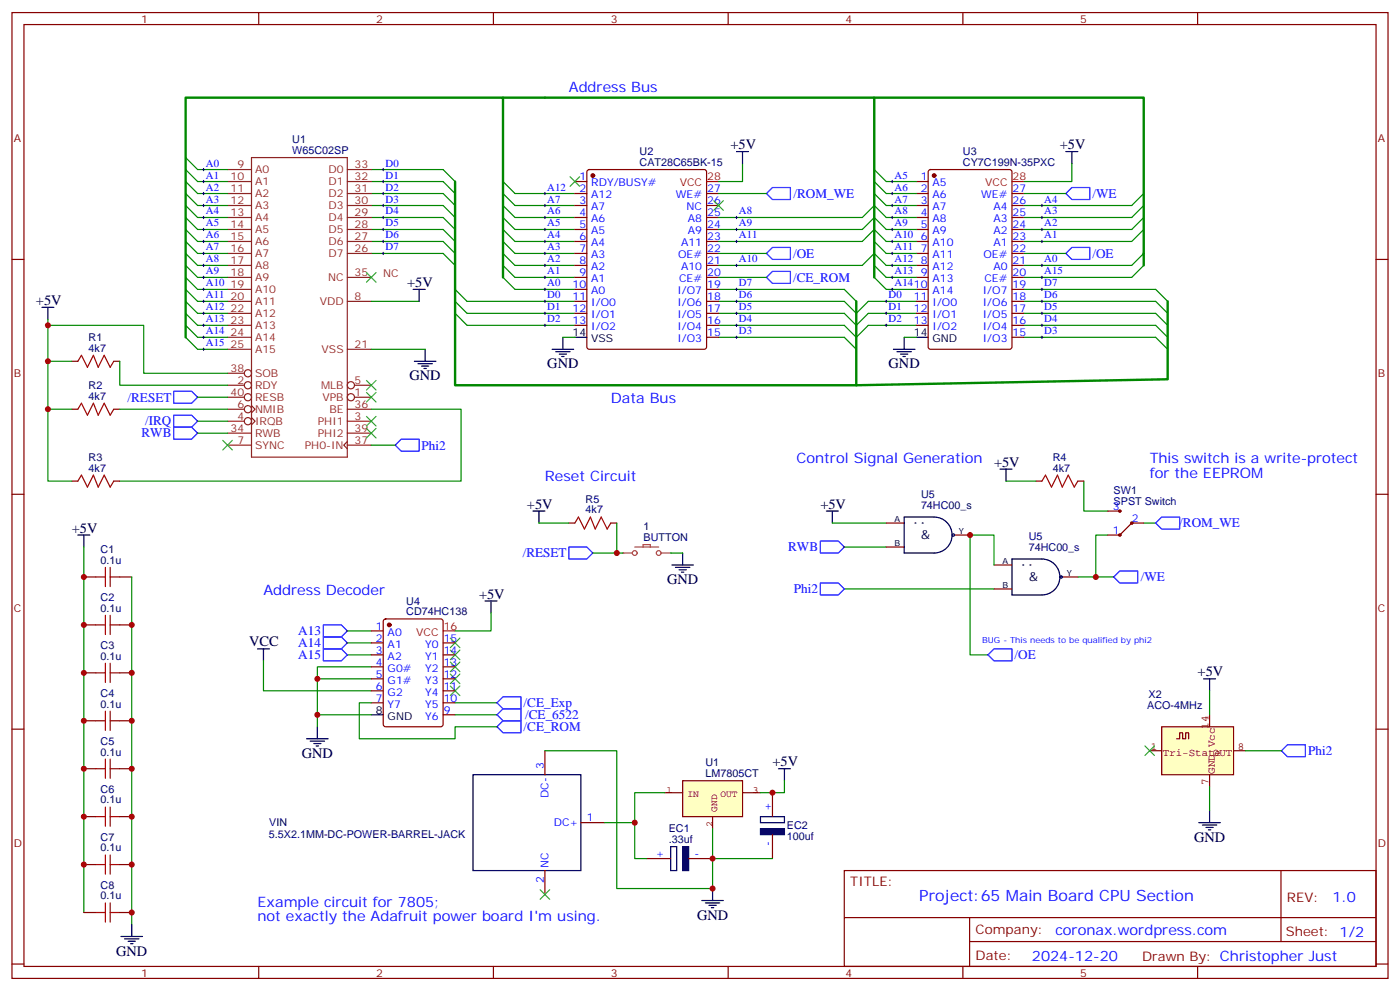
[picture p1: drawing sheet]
<svg xmlns="http://www.w3.org/2000/svg" width="412mm" height="292mm" viewBox="0 0 412 292" stroke-linecap="round" stroke-linejoin="round" font-family="sans-serif">
<g fill="none" stroke="#870000" stroke-width=".35">
<path d="M3.5 3.7h405.4v284.3h-405.4zM7.1 7.2h398.2v277.3h-398.2zM76.2 3.7v3.5M145.3 3.7v3.5M214.5 3.7v3.5M283.6 3.7v3.5M352.8 3.7v3.5M169.3 57h3.6M169.3 53.4h3.6M173.1 50.1l.5-.2h33.8l.7 .4v51.8l-.4 .7h-34.1l-.7-.4v-51.8zM208.1 57h3.6M269.9 57h3.5"/>
<path d="M269.9 53.4h3.5M273.6 50.1l.5-.2h23.3l.6 .4 .1 51.8-.5 .7h-23.5l-.6-.4-.1-51.8zM298.1 57h3.5M3.5 76.4h3.6M169.3 60.5h3.6M169.3 64h3.6M169.3 67.6h3.6M169.3 71.1h3.6M169.3 74.6h3.6M169.3 78.1h3.6M208.1 60.5h3.6M208.1 64h3.6"/>
<path d="M208.1 67.6h3.6M208.1 71.1h3.6M208.1 74.6h3.6M208.1 78.1h3.6M269.9 60.5h3.5M269.9 64h3.5M269.9 67.6h3.5M269.9 71.1h3.5M269.9 74.6h3.5M269.9 78.1h3.5M298.1 60.5h3.5M298.1 64h3.5"/>
<path d="M298.1 67.6h3.5M298.1 71.1h3.5M298.1 74.6h3.5M298.1 78.1h3.5M405.3 76.4h3.6M169.3 81.7h3.6M169.3 85.2h3.6M169.3 88.7h3.6M169.3 92.3h3.6M169.3 95.8h3.6M208.1 81.7h3.6M208.1 85.2h3.6"/>
<path d="M208.1 88.7h3.6M208.1 92.3h3.6M208.1 95.8h3.6M208.1 99.3h3.6M269.9 81.7h3.5M269.9 85.2h3.5M269.9 88.7h3.5M269.9 92.3h3.5M269.9 95.8h3.5M298.1 81.7h3.5M298.1 85.2h3.5M298.1 88.7h3.5"/>
<path d="M298.1 92.3h3.5M298.1 95.8h3.5M298.1 99.3h3.5M21.2 106.4h1.7M33.5 106.4h1.8M21.2 120.5h1.7M33.5 120.5h1.8M3.5 145.5h3.6M21.2 141.6h1.7M33.5 141.6h1.8M261.1 154h5.2M281.2 157.5h4.6"/>
<path d="M305.2 141.6h1.7M317.5 141.6h1.8M326.3 150.5h3.5M336.9 154h-3.5l-3.6 3.5h-3.5M405.3 145.5h3.6M24.7 169.9h3.5M35.3 169.9h3.5M261.1 161h5.2M292.8 166.3h5.3M292.8 173.4h5.3M312.9 169.9h4.6M24.7 184h3.5"/>
<path d="M24.7 198.1h3.5M35.3 184h3.5M35.3 198.1h3.5M3.5 214.7h3.6M24.7 212.2h3.5M35.3 212.2h3.5M405.3 214.7h3.6M24.7 226.3h3.5M35.3 226.3h3.5M248.7 256.3h156.6v28.2h-156.6zM377.3 256.3v20.9M248.7 270.1h156.5"/>
<path d="M285.6 277.2h119.6M285.6 270.1v14.2M3.5 283.8h3.6M76.2 284.5v3.5M145.3 284.5v3.5M214.5 284.5v3.5M283.6 284.5v3.5M352.8 284.5v3.5M405.3 283.8h3.6"/>
</g>
<g fill="none" stroke="#008700" stroke-width=".35">
<path d="M54.7 57l3.5 3.5h8.8M54.7 53.4l3.5 3.6h8.8M54.7 49.9l3.5 3.5h8.8M54.7 46.4l3.5 3.5h8.8M109.4 57h21.1l3.6 3.5M109.4 53.4h21.1l3.6 3.6M109.4 49.9h21.1l3.6 3.5M148.2 57l3.5 3.5h17.6M148.2 53.4l3.5 3.6h17.6M211.7 57h14.1M218.7 48.2v5.2h-7M257.5 57l3.6 3.5h8.8"/>
<path d="M257.5 53.4l3.6 3.6h8.8M257.5 49.9l3.6 3.5h8.8M301.6 57h12.4M315.7 48.2v5.2h-14.1M336.9 57l-3.5 3.5h-31.8M54.7 71.1l3.5 3.5h8.8M54.7 67.6l3.5 3.5h8.8M54.7 64l3.5 3.6h8.8M54.7 60.5l3.5 3.5h8.8M54.7 74.6l3.5 3.5h8.8M54.7 78.1l3.5 3.6h8.8M109.4 74.6h21.1l3.6 3.5"/>
<path d="M109.4 71.1h21.1l3.6 3.5M109.4 67.6h21.1l3.6 3.5M109.4 64h21.1l3.6 3.6M109.4 60.5h21.1l3.6 3.5M148.2 71.1l3.5 3.5h17.6M148.2 67.6l3.5 3.5h17.6M148.2 64l3.5 3.6h17.6M148.2 60.5l3.5 3.5h17.6M148.2 74.6l3.5 3.5h17.6M148.2 78.1l3.5 3.6h17.6M211.7 74.6h14.1M211.7 71.1h42.3l3.5-3.5 3.6 3.5h8.8"/>
<path d="M211.7 67.6h42.3l3.5-3.6 3.6 3.6h8.8M211.7 64h42.3l3.5-3.5 3.6 3.5h8.8M211.7 78.1h42.3l3.5-3.5 3.6 3.5h8.8M257.5 71.1l3.6 3.5h8.8M257.5 78.1l3.6 3.6h8.8M301.6 74.6h12.4M336.9 67.6l-3.5 3.5h-31.8M336.9 64l-3.5 3.6h-31.8M336.9 60.5l-3.5 3.5h-31.8M336.9 74.6l-3.5 3.5h-31.8M336.9 78.1l-3.5 3.6h-31.8M14.1 94v1.8h28.2v14.1h24.7"/>
<path d="M14.1 95.8v10.6h7.1M54.7 92.3l3.5 3.5h8.8M54.7 88.7l3.5 3.6h8.8M54.7 85.2l3.5 3.5h8.8M54.7 81.7l3.5 3.5h8.8M54.7 95.8l3.5 3.5h8.8M54.7 99.3l3.5 3.5h8.8M109.4 88.7h14.1M134.1 92.3l3.5 3.5h31.7M134.1 88.7l3.5 3.6h31.7M134.1 85.2l3.5 3.5h31.7M148.2 81.7l3.5 3.5h17.6"/>
<path d="M165.8 99.3h3.5M211.7 95.8h37l3.5 3.5 3.6-3.5h14.1M211.7 92.3h37l3.5 3.5 3.6-3.5h14.1M211.7 88.7h37l3.5 3.6 3.6-3.6h14.1M211.7 81.7h14.1M211.7 85.2h37l3.5 3.5M211.7 99.3h37l3.5 3.5M257.5 81.7l3.6 3.5h8.8M266.3 99.3h3.6M301.6 95.8h38.8l3.6 3.5M301.6 92.3h38.8l3.6 3.5M301.6 88.7h38.8l3.6 3.6"/>
<path d="M301.6 85.2h38.8l3.6 3.5M301.6 99.3h38.8l3.6 3.5M14.1 106.4v35.2h7.1M35.3 106.4v7h31.7M58.2 116.9h8.8M109.4 102.8h15.8M14.1 120.5h7.1M35.3 120.5h31.7M58.2 127.5h8.8M58.2 124h8.8M109.4 120.5h26.4v21.1h-100.5M109.4 131.1h7"/>
<path d="M296.3 141.6h8.9M319.3 141.6v8.9h7M326.3 157.5h-3.5v12.4M336.9 154h3.5M24.7 161v107.6M38.8 169.9v102.3M248.7 173.4h44.1M292.8 166.3v-8.8h-7v35.3h5.2M317.5 169.9h10.6M77.6 194.6v8.8h31.8M93.5 199.8v14.2M102.3 192.8h7.1"/>
<path d="M102.3 185.7h7.1M102.3 189.3h7.1M109.4 196.3h-15.9v3.5h15.9M134.1 210.4h12.3M134.1 206.9h12.3"/>
</g>
<path d="M208.1 53.4h3.6M298.1 53.4h3.5" fill="none" stroke="#f00" stroke-width=".35"/>
<g fill="none" stroke="#000" stroke-width=".35">
<path d="M12.3 90.5h3.6M14.1 90.5v3.5M165.8 99.3v3.5M169.3 99.3h3.6M266.3 99.3v3.5M269.9 99.3h3.5M122.1 106.4h6.3M123.1 107.1h4.3M124.2 107.8h2.1M124.9 108.5h.7M125.2 102.8v3.6M162.6 102.8h6.4"/>
<path d="M163.7 103.5h4.2M164.7 104.2h2.2M165.5 105h.7M263.2 102.8h6.3M264.2 103.5h4.3M265.3 104.2h2.1M266 105h.7M294.6 138.1h3.5M296.3 138.1v3.5M22.9 157.5h3.6M24.7 157.5v3.5M243.4 150.5h3.5"/>
<path d="M245.2 150.5v3.5M266.3 152.2h8.9a5.3 5.3 0 0 1 5.3 5.3 5.3 5.3 0 0 1-5.3 5.3h-8.9zM298.1 164.6h8.8a5.3 5.3 0 0 1 5.3 5.3 5.3 5.3 0 0 1-5.3 5.3h-8.8zM75.8 191h3.6M77.6 191v3.6M90.3 217.5h6.4M91.4 218.2h4.2M92.4 218.9h2.1M93.1 219.6h.7M93.5 214v3.5"/>
<circle cx="280.8" cy="157.5" r=".35"/>
<circle cx="312.6" cy="169.9" r=".35"/>
</g>
<g fill="#870000" stroke="#870000" stroke-width=".35">
<circle cx="275.2" cy="51.7" r=".53"/>
<circle cx="174.6" cy="51.7" r=".53"/>
</g>
<g fill="none" stroke="#8c2424" stroke-width=".35">
<path d="M67 49.9h7.1M67 53.4h7.1M67 57h7.1M74.1 46.4h28.2v88.2h-28.2zM102.3 49.9h7.1M102.3 53.4h7.1M102.3 57h7.1M67 60.5h7.1M67 64h7.1M67 67.6h7.1M67 71.1h7.1M67 74.6h7.1"/>
<path d="M67 78.1h7.1M102.3 60.5h7.1M102.3 64h7.1M102.3 67.6h7.1M102.3 71.1h7.1M102.3 74.6h7.1M67 81.7h7.1M67 85.2h7.1M67 88.7h7.1M67 92.3h7.1M67 95.8h7.1M67 99.3h7.1"/>
<path d="M102.3 81.7h7.1M102.3 88.7h7.1M67 102.8h7.1M67 113.4h5M67 109.9h5M67 116.9h5M74.1 119.4l1 1.1-1 1M102.3 102.8h7.1M104.4 113.4h5M104.4 116.9h5M67 120.5h5M67 124h5"/>
<path d="M67 131.1h7.1M67 127.5h7.1M74.1 122.9l1 1.1-1 1.1M102.3 130l-1.1 1.1 1.1 1M102.3 120.5h7.1M102.3 124h7.1M102.3 131.1h7.1M102.3 127.5h7.1"/>
<circle cx="73" cy="116.9" r="1.06"/>
<circle cx="73" cy="113.4" r="1.06"/>
<circle cx="73" cy="109.9" r="1.06"/>
<circle cx="103.4" cy="113.4" r="1.06"/>
<circle cx="103.4" cy="116.9" r="1.06"/>
<circle cx="73" cy="120.5" r="1.06"/>
<circle cx="73" cy="124" r="1.06"/>
</g>
<g fill="none" stroke="#a10000" stroke-width=".35">
<path d="M22.9 106.4l1.1-1.8 1.8 3.5 1.7-3.5 1.4 3.5 1.8-3.5 1.8 3.5 1-1.7M22.9 120.5l1.1-1.8 1.8 3.5 1.7-3.5 1.4 3.5 1.8-3.5 1.8 3.5 1-1.7M22.9 141.6l1.1-1.7 1.8 3.5 1.7-3.5 1.4 3.5 1.8-3.5 1.8 3.5 1-1.8M306.9 141.6l1.1-1.7 1.7 3.5 1.8-3.5 1.4 3.5 1.8-3.5 1.7 3.5 1.1-1.8M28.2 169.9h2.8M31 167v5.7M32.5 167v5.7M32.5 169.9h2.8M28.2 184h2.8M28.2 198.1h2.8M31 181.2v5.6M31 195.3v5.6"/>
<path d="M32.5 184h2.8M32.5 181.2v5.6M32.5 195.3v5.6M32.5 198.1h2.8M28.2 212.2h2.8M31 209.4v5.6M32.5 209.4v5.6M32.5 212.2h2.8M28.2 226.3h2.8M31 223.5v5.6M32.5 223.5v5.6M32.5 226.3h2.8"/>
</g>
<path d="M148.2 28.8h109.3v52.9M257.5 28.8h79.4v49.3M134.1 53.4v60h118.1v-24.7M148.2 81.7v-52.9h-93.5v70.5M344 88.7v23l-91.8 1.7" fill="none" stroke="#008700" stroke-width=".71"/>
<g fill="none" stroke="#3c3" stroke-width=".35">
<path d="M167.9 52l2.8 2.9M170.7 52l-2.8 2.9M210.3 59.1l2.8 2.8M213.1 59.1l-2.8 2.8M107.9 80.3l2.9 2.8M110.8 80.3l-2.9 2.8M107.9 112l2.9 2.8M107.9 115.5l2.9 2.9M110.8 112l-2.9 2.8M110.8 115.5l-2.9 2.9M65.6 129.6l2.8 2.9M68.4 129.6l-2.8 2.9"/>
<path d="M107.9 126.1l2.9 2.8M107.9 122.6l2.9 2.8M110.8 126.1l-2.9 2.8M110.8 122.6l-2.9 2.8M132.6 187.9l2.9 2.8M132.6 191.4l2.9 2.8M132.6 194.9l2.9 2.8M132.6 198.4l2.9 2.9M135.5 187.9l-2.9 2.8M135.5 191.4l-2.9 2.8M135.5 194.9l-2.9 2.8M135.5 198.4l-2.9 2.9"/>
<path d="M132.6 202l2.9 2.8M135.5 202l-2.9 2.8"/>
</g>
<g fill="none" stroke="#00f" stroke-width=".35">
<path d="M225.8 57l1.7-1.8h5.3v3.5h-5.3zM314 57l1.7-1.8h5.3v3.5h-5.3zM225.8 74.6l1.7-1.8h5.3v3.6h-5.3zM314 74.6l1.7-1.8h5.3v3.6h-5.3zM225.8 81.7l1.7-1.8h5.3v3.5h-5.3zM51.2 115.2h5.2l1.8 1.7-1.8 1.8h-5.2zM51.2 125.8h5.2l1.8 1.7-1.8 1.8h-5.2zM51.2 122.2h5.2l1.8 1.8-1.8 1.8h-5.2zM116.4 131.1l1.8-1.8h5.3v3.5h-5.3zM241.7 159.3h5.2l1.8 1.7-1.8 1.8h-5.2zM340.4 154l1.8-1.8h5.3v3.6h-5.3zM241.7 171.6h5.2l1.8 1.8-1.8 1.8h-5.2z"/>
<path d="M329.8 168.1h5.3v3.5h-5.3l-1.7-1.7zM95.2 191h5.3l1.8 1.8-1.8 1.8h-5.3zM95.2 184h5.3l1.8 1.7-1.8 1.8h-5.3zM95.2 187.5h5.3l1.8 1.8-1.8 1.7h-5.3zM291 192.8l1.8-1.8h5.3v3.6h-5.3zM146.4 210.4l1.8-1.7h5.3v3.5h-5.3zM146.4 214l1.8-1.8h5.3v3.5h-5.3zM146.4 206.9l1.8-1.8h5.3v3.6h-5.3z"/>
</g>
<g fill="none" stroke="#000" stroke-width=".29">
<path d="M59.6 53.4h.7M59.6 57h.7M59.6 49.9h.7M60 49.6v.7M60 53.1v.7M60 56.6v.7M112.5 53.4h.7M112.5 57h.7M112.5 49.9h.7M112.9 49.6v.7M112.9 53.1v.7M112.9 56.6v.7"/>
<path d="M160.2 57h.7M160.5 56.6v.7M262.5 53.4h.7M262.5 57h.7M262.8 53.1v.7M262.8 56.6v.7M59.6 60.5h.7M59.6 64h.7M59.6 67.6h.7M59.6 71.1h.7M59.6 74.6h.7M59.6 78.1h.7"/>
<path d="M60 60.1v.8M60 63.7v.7M60 67.2v.7M60 70.7v.7M60 74.3v.7M60 77.8v.7M112.5 60.5h.7M112.5 64h.7M112.5 67.6h.7M112.5 71.1h.7M112.5 74.6h.7M112.9 60.1v.8"/>
<path d="M112.9 63.7v.7M112.9 67.2v.7M112.9 70.7v.7M112.9 74.3v.7M160.2 60.5h.7M160.2 64h.7M160.2 67.6h.7M160.2 71.1h.7M160.2 74.6h.7M160.2 78.1h.7M160.5 60.1v.8M160.5 63.7v.7"/>
<path d="M160.5 67.2v.7M160.5 70.7v.7M160.5 74.3v.7M160.5 77.8v.7M216.6 64h.7M216.6 67.6h.7M216.6 71.1h.7M216.6 78.1h.7M217 63.7v.7M217 67.2v.7M217 70.7v.7M217 77.8v.7"/>
<path d="M262.5 60.5h.7M262.5 64h.7M262.5 67.6h.7M262.5 71.1h.7M262.5 74.6h.7M262.5 78.1h.7M262.8 60.1v.8M262.8 63.7v.7M262.8 67.2v.7M262.8 70.7v.7M262.8 74.3v.7M262.8 77.8v.7"/>
<path d="M306.6 60.5h.7M306.6 64h.7M306.6 67.6h.7M306.6 71.1h.7M306.6 78.1h.7M306.9 60.1v.8M306.9 63.7v.7M306.9 67.2v.7M306.9 70.7v.7M306.9 77.8v.7M59.6 81.7h.7M59.6 85.2h.7"/>
<path d="M59.6 88.7h.7M59.6 92.3h.7M59.6 95.8h.7M59.6 99.3h.7M60 81.3v.7M60 84.8v.7M60 88.4v.7M60 91.9v.7M60 95.4v.7M60 99v.7M160.2 81.7h.7M160.2 85.2h.7"/>
<path d="M160.2 88.7h.7M160.2 92.3h.7M160.2 95.8h.7M160.5 81.3v.7M160.5 84.8v.7M160.5 88.4v.7M160.5 91.9v.7M160.5 95.4v.7M216.6 85.2h.7M216.6 88.7h.7M216.6 92.3h.7M216.6 95.8h.7"/>
<path d="M216.6 99.3h.7M217 84.8v.7M217 88.4v.7M217 91.9v.7M217 95.4v.7M217 99v.7M260.7 88.7h.7M260.7 92.3h.7M260.7 95.8h.7M261.1 88.4v.7M261.1 91.9v.7M261.1 95.4v.7"/>
<path d="M262.5 81.7h.7M262.5 85.2h.7M262.8 81.3v.7M262.8 84.8v.7M306.6 81.7h.7M306.6 85.2h.7M306.6 88.7h.7M306.6 92.3h.7M306.6 95.8h.7M306.6 99.3h.7M306.9 81.3v.7M306.9 84.8v.7"/>
<path d="M306.9 88.4v.7M306.9 91.9v.7M306.9 95.4v.7M306.9 99v.7M59.6 102.8h.7M60 102.5v.7"/>
</g>
<g fill="none" stroke="#870000" stroke-width=".71">
<circle cx="329.8" cy="157.5" r=".18"/>
<circle cx="329.8" cy="150.5" r=".18"/>
<circle cx="333.4" cy="154" r=".18"/>
</g>
<g fill="#000">
<circle cx="269.5" cy="154" r=".18"/>
<circle cx="271.6" cy="154" r=".18"/>
<circle cx="301.3" cy="166.3" r=".18"/>
<circle cx="303.4" cy="166.3" r=".18"/>
</g>
<g fill="none" stroke="#a64a4a" stroke-width=".35">
<path d="M183.4 162.8h2.9M187 161h7M189.4 161v-.7h2.2v.7M194.7 162.8h2.9"/>
<circle cx="187" cy="162.8" r=".71"/>
<circle cx="194" cy="162.8" r=".71"/>
</g>
<g fill="#a64a4a">
<circle cx="197.6" cy="162.8" r=".18"/>
<circle cx="183.4" cy="162.8" r=".18"/>
</g>
<path d="M167.6 161h5.3l1.7 1.8-1.7 1.8h-5.3z" fill="none" stroke="#00f" stroke-width=".35"/>
<path d="M169.3 154l1.1-1.8 1.8 3.6 1.7-3.6 1.4 3.6 1.8-3.6 1.8 3.6 1-1.8" fill="none" stroke="#a10000" stroke-width=".35"/>
<path d="M167.6 154h1.7M179.9 154h1.8" fill="none" stroke="#870000" stroke-width=".35"/>
<path d="M158.7 154h8.9M181.7 154v8.8M174.6 162.8h8.8M197.6 162.8h3.5" fill="none" stroke="#008700" stroke-width=".35"/>
<path d="M157 150.5h3.5M158.7 150.5v3.5M197.9 166.3h6.4M199 167h4.2M200 167.7h2.1M200.7 168.5h.7M201.1 162.8v3.5" fill="none" stroke="#000" stroke-width=".35"/>
<path d="M342.2 214h21.2v14.1h-21.2z" fill="#ffffc2" stroke="#850000" stroke-width=".35"/>
<path d="M346.6 217.5h.9v-1.8h.9v1.8h.8v-1.8h.9v1.8M356.3 210.4v3.6M338.7 221h3.5M356.3 228.1v3.5M363.4 221h3.5" fill="none" stroke="#850000" stroke-width=".35"/>
<path d="M377.5 221l1.7-1.7h5.3v3.5h-5.3z" fill="none" stroke="#00f" stroke-width=".35"/>
<path d="M354.5 199.8h3.6M356.3 199.8v3.6M356.3 238.7v3.5M353.1 242.2h6.4M354.2 242.9h4.2M355.2 243.6h2.2M356 244.3h.7" fill="none" stroke="#000" stroke-width=".35"/>
<path d="M356.3 203.4v7M356.3 231.6v7.1M366.9 221h10.6" fill="none" stroke="#008700" stroke-width=".35"/>
<path d="M337.3 219.6l2.8 2.8M340.1 219.6l-2.8 2.8" fill="none" stroke="#3c3" stroke-width=".35"/>
<path d="M201.1 229.8h17.6v10.6h-17.6z" fill="#ffffc2" stroke="#850000" stroke-width=".35"/>
<path d="M195.8 233.4h5.3M218.7 233.4h5.3M209.9 240.4v3.5" fill="none" stroke="#850000" stroke-width=".35"/>
<g fill="none" stroke="#000" stroke-width=".35">
<path d="M217 44.6h3.5M218.7 44.6v3.6M314 44.6h3.5M315.7 44.6v3.6M121.7 85.2h3.5M123.5 85.2v3.5M142.9 176.9h3.5M144.6 176.9v3.5M109.4 210.4h3.5M139.3 228.1h31.8v28.2h-31.8zM229.3 226.3h3.5M231.1 226.3v3.5"/>
<path d="M197.6 249.2h1.7v7.1h-1.7zM224 240.4h7.1v1.8h-7.1zM35.6 275.7h6.4M36.7 276.4h4.2M37.7 277.1h2.2M38.5 277.8h.7M38.8 272.2v3.5M206.7 265.1h6.4M207.8 265.8h4.2M208.8 266.5h2.2M209.5 267.2h.8M209.9 261.6v3.5"/>
</g>
<path d="M245.2 154h15.9M248.7 161h12.4M144.6 180.4v5.3h-10.5M93.5 210.4h15.9M109.4 206.9h-3.6v10.6h28.3v-3.5h12.3M160.5 221h21.2v40.6h28.2v-8.8M195.8 233.4h-8.8v8.8h-8.8M231.1 229.8v3.6h-7.1M187 242.2v10.6h3.5M209.9 243.9v8.9M209.9 252.8h17.6" fill="none" stroke="#008700" stroke-width=".35"/>
<g fill="none" stroke="#870000" stroke-width=".35">
<path d="M109.4 185.7h3.5M109.4 189.3h3.5M109.4 192.8h3.5M109.4 196.3h3.5M109.4 199.8h3.5M113.1 182.4l.5-.2h16.2l.7 .4v30.7l-.4 .6-16.5 .1-.7-.5v-30.6zM130.5 189.3h3.6M130.5 192.8h3.6M130.5 196.3h3.6M130.5 199.8h3.6M109.4 203.4h3.5M109.4 206.9h3.5"/>
<path d="M130.5 203.4h3.6M130.5 206.9h3.6M130.5 210.4h3.6M160.5 221v7.1M227.5 233.4v7M24.7 240.4h3.5M24.7 254.5h3.5M35.3 240.4h3.5M35.3 254.5h3.5M160.5 256.3v7M171.1 242.2h7.1M190.5 252.8h7.1"/>
<path d="M202.8 252.8h7.1M227.5 245.7v7.1M24.7 268.6h3.5M35.3 268.6h3.5"/>
</g>
<path d="M159.1 261.9l2.8 2.9M161.9 261.9l-2.8 2.9" fill="none" stroke="#3c3" stroke-width=".35"/>
<path d="M201.1 249.2h1.7v7.1h-1.7zM224 243.9h7.1v1.8h-7.1z" fill="#000" stroke="#000" stroke-width=".35"/>
<path d="M31 237.6v5.6M32.5 237.6v5.6M28.2 240.4h2.8M28.2 254.5h2.8M31 251.7v5.7M32.5 240.4h2.8M32.5 251.7v5.7M32.5 254.5h2.8M28.2 268.6h2.8M31 265.8v5.7M32.5 265.8v5.7M32.5 268.6h2.8" fill="none" stroke="#a10000" stroke-width=".35"/>
<circle cx="114.7" cy="184" r=".53" fill="#870000" stroke="#870000" stroke-width=".35"/>
<path d="M130.5 185.7h3.6" fill="none" stroke="#f00" stroke-width=".35"/>
<g fill="#c00">
<circle cx="93.5" cy="199.8" r=".88"/>
<circle cx="14.1" cy="95.8" r=".88"/>
<circle cx="14.1" cy="106.4" r=".88"/>
<circle cx="14.1" cy="120.5" r=".88"/>
<circle cx="24.7" cy="169.9" r=".88"/>
<circle cx="24.7" cy="184" r=".88"/>
<circle cx="24.7" cy="198.1" r=".88"/>
<circle cx="24.7" cy="212.2" r=".88"/>
<circle cx="38.8" cy="226.3" r=".88"/>
<circle cx="38.8" cy="212.2" r=".88"/>
<circle cx="38.8" cy="198.1" r=".88"/>
<circle cx="38.8" cy="184" r=".88"/>
<circle cx="322.8" cy="169.9" r=".88"/>
<circle cx="181.7" cy="162.8" r=".88"/>
<circle cx="187" cy="242.2" r=".88"/>
<circle cx="209.9" cy="252.8" r=".88"/>
<circle cx="209.9" cy="261.6" r=".88"/>
<circle cx="227.5" cy="233.4" r=".88"/>
<circle cx="24.7" cy="226.3" r=".88"/>
<circle cx="24.7" cy="240.4" r=".88"/>
<circle cx="24.7" cy="254.5" r=".88"/>
<circle cx="38.8" cy="240.4" r=".88"/>
<circle cx="38.8" cy="254.5" r=".88"/>
<circle cx="38.8" cy="268.6" r=".88"/>
<circle cx="285.8" cy="157.5" r=".88"/>
<circle cx="93.5" cy="210.4" r=".88"/>
</g>
<text font-size="4.6" fill="#00f" x="270.8" y="265.3">Project:65 Main Board CPU Section</text>
<g font-size="4.2" fill="#00f">
<text x="167.6" y="27">Address Bus</text>
<text x="179.9" y="118.7">Data Bus</text>
<text x="234.6" y="136.3">Control Signal Generation</text>
<text x="338.7" y="136.3">This switch is a write-protect</text>
<text x="160.5" y="141.6">Reset Circuit</text>
<text x="338.7" y="140.6">for the EEPROM</text>
<text x="77.6" y="175.2">Address Decoder</text>
<text x="75.8" y="266.9">Example circuit for 7805;</text>
<text x="392.5" y="265.6">1.0</text>
<text x="75.8" y="271.1">not exactly the Adafruit power board I'm using.</text>
<text x="310.9" y="275.1">coronax.wordpress.com</text>
<text x="304" y="282.9">2024-12-20</text>
</g>
<g font-size="4.2">
<text x="215.2" y="43.9">+5V</text>
<text x="312.2" y="43.9">+5V</text>
<text x="10.6" y="89.8">+5V</text>
<text x="119.9" y="84.5">+5V</text>
<text x="120.6" y="112">GND</text>
<text x="161.2" y="108.5">GND</text>
<text x="261.8" y="108.5">GND</text>
<text x="292.8" y="137.4">+5V</text>
<text x="155.2" y="149.8">+5V</text>
<text x="241.7" y="149.8">+5V</text>
<text x="21.2" y="156.8">+5V</text>
<text x="196.5" y="172">GND</text>
<text x="141.1" y="176.2">+5V</text>
<text x="73.4" y="190.3">VCC</text>
<text x="352.8" y="199.1">+5V</text>
<text x="88.9" y="223.1">GND</text>
<text x="227.5" y="225.6">+5V</text>
<text x="351.7" y="247.8">GND</text>
<text x="205.3" y="270.8">GND</text>
<text x="34.2" y="281.3">GND</text>
</g>
<g font-size="3.9" fill="#00f">
<text x="233.7" y="58.3">/ROM_WE</text>
<text x="321.8" y="58.3">/WE</text>
<text x="233.6" y="76">/OE</text>
<text x="321.8" y="76">/OE</text>
<text x="233.6" y="83">/CE_ROM</text>
<text x="37.6" y="118.2">/RESET</text>
<text x="42.7" y="125.3">/IRQ</text>
<text x="41.7" y="128.7">RWB</text>
<text x="124.2" y="132.4">Phi2</text>
<text x="347.4" y="155.3">/ROM_WE</text>
<text x="154" y="164.1">/RESET</text>
<text x="232.2" y="162.2">RWB</text>
<text x="336" y="171.2">/WE</text>
<text x="233.8" y="174.7">Phi2</text>
<text x="87.9" y="187">A13</text>
<text x="87.9" y="190.5">A14</text>
<text x="87.9" y="194">A15</text>
<text x="298.9" y="194.2">/OE</text>
<text x="154.3" y="208.2">/CE_Exp</text>
<text x="154.2" y="215.3">/CE_ROM</text>
<text x="154.7" y="211.7">/CE_6522</text>
<text x="385.4" y="222.3">Phi2</text>
</g>
<g font-size="3.9">
<text x="271.3" y="158.6">&amp;</text>
<text x="303" y="170.9">&amp;</text>
</g>
<g font-size="3.9" fill="#800">
<text x="250.5" y="260.9">TITLE:</text>
<text x="379.1" y="265.6">REV:</text>
<text x="287.4" y="275.1">Company:</text>
<text x="378.7" y="275.7">Sheet: 1/2</text>
<text x="287.4" y="282.8">Date:</text>
<text x="336.4" y="282.8">Drawn By: Christopher Just</text>
</g>
<g font-size="3.2" fill="#800">
<text x="41.6" y="6.7">1</text>
<text x="110.8" y="6.7">2</text>
<text x="179.9" y="6.7">3</text>
<text x="249.1" y="6.7">4</text>
<text x="318.2" y="6.7">5</text>
<text x="4.1" y="41.8">A</text>
<text x="405.9" y="41.8">A</text>
<text x="4.1" y="110.9">B</text>
<text x="405.9" y="110.9">B</text>
<text x="4.1" y="180.1">C</text>
<text x="405.9" y="180.1">C</text>
<text x="4.1" y="249.2">D</text>
<text x="405.9" y="249.2">D</text>
<text x="41.6" y="287.5">1</text>
<text x="110.8" y="287.5">2</text>
<text x="179.9" y="287.5">3</text>
<text x="249.1" y="287.5">4</text>
<text x="318.2" y="287.5">5</text>
</g>
<g font-size="3.2" fill="#000080">
<text x="86.1" y="45.3">W65C02SP</text>
<text x="86.1" y="42.2">U1</text>
<text x="188.4" y="45.7">U2</text>
<text x="283.7" y="45.7">U3</text>
<text x="188.4" y="48.9">CAT28C65BK-15</text>
<text x="283.7" y="48.9">CY7C199N-35PXC</text>
<text x="26.1" y="100.4">R1</text>
<text x="26.1" y="103.5">4k7</text>
<text x="26.1" y="117.7">4k7</text>
<text x="26.1" y="114.5">R2</text>
<text x="26.1" y="135.7">R3</text>
<text x="310.1" y="135.7">R4</text>
<text x="26.1" y="138.8">4k7</text>
<text x="310.1" y="138.8">4k7</text>
<text x="172.5" y="148">R5</text>
<text x="271.3" y="149.9">74HC00_s</text>
<text x="271.3" y="146.8">U5</text>
<text x="328" y="148.7">SPST Switch</text>
<text x="328" y="145.5">SW1</text>
<text x="172.5" y="151.2">4k7</text>
<text x="189.6" y="159.3">BUTTON</text>
<text x="189.6" y="156.1">1</text>
<text x="303.1" y="159.1">U5</text>
<text x="29.6" y="166">0.1u</text>
<text x="29.6" y="162.8">C1</text>
<text x="303.1" y="162.3">74HC00_s</text>
<text x="29.6" y="176.9">C2</text>
<text x="119.7" y="178">U4</text>
<text x="29.6" y="180.1">0.1u</text>
<text x="119.7" y="181.2">CD74HC138</text>
<text x="29.6" y="191">C3</text>
<text x="29.6" y="194.2">0.1u</text>
<text x="29.6" y="208.3">0.1u</text>
<text x="29.6" y="205.1">C4</text>
<text x="338" y="208.7">ACO-4MHz</text>
<text x="338.3" y="205.5">X2</text>
<text x="29.6" y="219.3">C5</text>
<text x="29.6" y="222.4">0.1u</text>
<text x="207.8" y="225.6">U1</text>
<text x="29.6" y="233.4">C6</text>
<text x="207.8" y="228.8">LM7805CT</text>
<text x="29.6" y="236.5">0.1u</text>
<text x="79.3" y="243.3">VIN</text>
<text x="197" y="244.9">EC1</text>
<text x="231.8" y="244.2">EC2</text>
<text x="29.6" y="250.6">0.1u</text>
<text x="29.6" y="247.5">C7</text>
<text x="79.2" y="246.8">5.5X2.1MM-DC-POWER-BARREL-JACK</text>
<text x="197" y="248.1">.33uf</text>
<text x="231.8" y="247.4">100uf</text>
<text x="29.6" y="261.6">C8</text>
<text x="29.6" y="264.8">0.1u</text>
</g>
<g font-size="3.2" fill="#00f">
<text x="60.7" y="49">A0</text>
<text x="60.7" y="52.6">A1</text>
<text x="113.6" y="49">D0</text>
<text x="113.6" y="52.6">D1</text>
<text x="170.7" y="53.1">1</text>
<text x="263.5" y="52.6">A5</text>
<text x="271.2" y="53.1">1</text>
<text x="60.7" y="56.1">A2</text>
<text x="60.7" y="59.6">A3</text>
<text x="113.6" y="56.1">D2</text>
<text x="113.6" y="59.6">D3</text>
<text x="161.2" y="59.6">A7</text>
<text x="161.2" y="56.1">A12</text>
<text x="170.7" y="56.6">2</text>
<text x="174.2" y="54.9">RDY/BUSY#</text>
<text x="174.2" y="58.4">A12</text>
<text x="199.1" y="58.4">WE#</text>
<text x="208.3" y="56.6">27</text>
<text x="263.5" y="56.1">A6</text>
<text x="263.5" y="59.6">A7</text>
<text x="271.2" y="56.6">2</text>
<text x="274.7" y="58.4">A6</text>
<text x="274.7" y="54.9">A5</text>
<text x="289.1" y="58.4">WE#</text>
<text x="298.3" y="56.6">27</text>
<text x="307.6" y="59.6">A4</text>
<text x="60.7" y="63.1">A4</text>
<text x="113.6" y="63.1">D4</text>
<text x="161.2" y="63.1">A6</text>
<text x="170.7" y="60.1">3</text>
<text x="170.7" y="63.7">4</text>
<text x="174.2" y="61.9">A7</text>
<text x="174.2" y="65.4">A6</text>
<text x="202.2" y="61.9">NC</text>
<text x="202.6" y="65.4">A8</text>
<text x="208.3" y="63.7">25</text>
<text x="208.3" y="60.1">26</text>
<text x="217.7" y="63.1">A8</text>
<text x="263.5" y="63.1">A8</text>
<text x="271.2" y="63.7">4</text>
<text x="271.2" y="60.1">3</text>
<text x="274.7" y="65.4">A8</text>
<text x="274.7" y="61.9">A7</text>
<text x="292.6" y="61.9">A4</text>
<text x="292.6" y="65.4">A3</text>
<text x="298.3" y="60.1">26</text>
<text x="298.3" y="63.7">25</text>
<text x="307.6" y="63.1">A3</text>
<text x="60.7" y="66.7">A5</text>
<text x="60.7" y="70.2">A6</text>
<text x="113.6" y="66.7">D5</text>
<text x="113.6" y="70.2">D6</text>
<text x="161.2" y="70.2">A4</text>
<text x="161.2" y="66.7">A5</text>
<text x="170.7" y="67.2">5</text>
<text x="170.7" y="70.7">6</text>
<text x="174.2" y="69">A5</text>
<text x="202.6" y="69">A9</text>
<text x="208.3" y="70.7">23</text>
<text x="208.3" y="67.2">24</text>
<text x="217.7" y="66.7">A9</text>
<text x="217.7" y="70.2">A11</text>
<text x="263.5" y="66.7">A9</text>
<text x="263.5" y="70.2">A10</text>
<text x="271.2" y="70.7">6</text>
<text x="271.2" y="67.2">5</text>
<text x="274.7" y="69">A9</text>
<text x="292.6" y="69">A2</text>
<text x="298.3" y="67.2">24</text>
<text x="298.3" y="70.7">23</text>
<text x="307.6" y="70.2">A1</text>
<text x="307.6" y="66.7">A2</text>
<text x="60.7" y="73.7">A7</text>
<text x="60.7" y="77.3">A8</text>
<text x="113.6" y="73.7">D7</text>
<text x="161.2" y="77.3">A2</text>
<text x="161.2" y="73.7">A3</text>
<text x="170.7" y="74.3">7</text>
<text x="170.7" y="77.8">8</text>
<text x="174.2" y="72.5">A4</text>
<text x="174.2" y="76">A3</text>
<text x="199.7" y="76">OE#</text>
<text x="200.6" y="72.5">A11</text>
<text x="208.3" y="77.8">21</text>
<text x="208.3" y="74.3">22</text>
<text x="217.7" y="77.3">A10</text>
<text x="263.5" y="73.7">A11</text>
<text x="263.5" y="77.3">A12</text>
<text x="271.2" y="77.8">8</text>
<text x="271.2" y="74.3">7</text>
<text x="274.7" y="76">A11</text>
<text x="274.7" y="72.5">A10</text>
<text x="289.7" y="76">OE#</text>
<text x="292.6" y="72.5">A1</text>
<text x="298.3" y="74.3">22</text>
<text x="298.3" y="77.8">21</text>
<text x="307.6" y="77.3">A0</text>
<text x="60.7" y="80.8">A9</text>
<text x="161.2" y="80.8">A1</text>
<text x="170.7" y="81.3">9</text>
<text x="174.2" y="79.6">A2</text>
<text x="174.2" y="83.1">A1</text>
<text x="200" y="83.1">CE#</text>
<text x="200.6" y="79.6">A10</text>
<text x="208.3" y="81.3">20</text>
<text x="263.5" y="80.8">A13</text>
<text x="271.2" y="81.3">9</text>
<text x="274.7" y="83.1">A13</text>
<text x="274.7" y="79.6">A12</text>
<text x="290" y="83.1">CE#</text>
<text x="292.6" y="79.6">A0</text>
<text x="298.3" y="81.3">20</text>
<text x="307.6" y="80.8">A15</text>
<text x="60.7" y="84.3">A10</text>
<text x="60.7" y="87.8">A11</text>
<text x="161.2" y="84.3">A0</text>
<text x="161.2" y="87.8">D0</text>
<text x="168.7" y="84.8">10</text>
<text x="168.7" y="88.4">11</text>
<text x="174.2" y="86.6">A0</text>
<text x="199.5" y="86.6">I/O7</text>
<text x="208.3" y="88.4">18</text>
<text x="208.3" y="84.8">19</text>
<text x="217.7" y="87.8">D6</text>
<text x="217.7" y="84.3">D7</text>
<text x="261.8" y="87.8">D0</text>
<text x="263.5" y="84.3">A1410</text>
<text x="269.2" y="88.4">11</text>
<text x="274.7" y="86.6">A14</text>
<text x="289.5" y="86.6">I/O7</text>
<text x="298.3" y="84.8">19</text>
<text x="298.3" y="88.4">18</text>
<text x="307.6" y="87.8">D6</text>
<text x="307.6" y="84.3">D7</text>
<text x="60.7" y="91.4">A12</text>
<text x="60.7" y="94.9">A13</text>
<text x="161.2" y="91.4">D1</text>
<text x="161.2" y="94.9">D2</text>
<text x="168.7" y="91.9">12</text>
<text x="168.7" y="95.4">13</text>
<text x="174.2" y="90.1">I/O0</text>
<text x="174.2" y="93.7">I/O1</text>
<text x="199.5" y="93.7">I/O5</text>
<text x="199.5" y="90.1">I/O6</text>
<text x="208.3" y="95.4">16</text>
<text x="208.3" y="91.9">17</text>
<text x="217.7" y="94.9">D4</text>
<text x="217.7" y="91.4">D5</text>
<text x="261.8" y="91.4">D1</text>
<text x="261.8" y="94.9">D2</text>
<text x="269.2" y="95.4">13</text>
<text x="269.2" y="91.9">12</text>
<text x="274.7" y="93.7">I/O1</text>
<text x="274.7" y="90.1">I/O0</text>
<text x="289.5" y="90.1">I/O6</text>
<text x="289.5" y="93.7">I/O5</text>
<text x="298.3" y="91.9">17</text>
<text x="298.3" y="95.4">16</text>
<text x="307.6" y="94.9">D4</text>
<text x="307.6" y="91.4">D5</text>
<text x="60.7" y="98.4">A14</text>
<text x="60.7" y="102">A15</text>
<text x="174.2" y="97.2">I/O2</text>
<text x="199.5" y="100.7">I/O3</text>
<text x="199.5" y="97.2">I/O4</text>
<text x="208.3" y="99">15</text>
<text x="217.7" y="98.4">D3</text>
<text x="274.7" y="97.2">I/O2</text>
<text x="289.5" y="97.2">I/O4</text>
<text x="289.5" y="100.7">I/O3</text>
<text x="298.3" y="99">15</text>
<text x="307.6" y="98.4">D3</text>
<text x="327.8" y="150.1">3</text>
<text x="333.4" y="153.6">2</text>
<text x="327.8" y="157.2">1</text>
<text x="110.7" y="185.4">1</text>
<text x="110.7" y="188.9">2</text>
<text x="114.2" y="187.1">A0</text>
<text x="114.2" y="190.7">A1</text>
<text x="125.3" y="190.7">Y0</text>
<text x="130.7" y="188.9">15</text>
<text x="110.7" y="192.4">3</text>
<text x="110.7" y="196">4</text>
<text x="114.2" y="194.2">A2</text>
<text x="114.2" y="197.7">G0#</text>
<text x="125.3" y="197.7">Y2</text>
<text x="125.3" y="194.2">Y1</text>
<text x="130.7" y="196">13</text>
<text x="130.7" y="192.4">14</text>
<text x="110.7" y="199.5">5</text>
<text x="110.7" y="203">6</text>
<text x="114.2" y="201.3">G1#</text>
<text x="125.3" y="201.3">Y3</text>
<text x="130.7" y="203">11</text>
<text x="130.7" y="199.5">12</text>
<text x="110.7" y="206.6">7</text>
<text x="114.2" y="204.8">G2</text>
<text x="114.2" y="208.3">Y7</text>
<text x="125.3" y="208.3">Y5</text>
<text x="125.3" y="204.8">Y4</text>
<text x="130.7" y="206.6">10</text>
<text x="125.3" y="211.8">Y6</text>
<text x="130.7" y="210.1">9</text>
<text x="160.2" y="226.3" transform="rotate(-90 160.2 226.3)">3</text>
<text x="161.6" y="234.9" transform="rotate(-90 161.6 234.9)">DC-</text>
<text x="227.2" y="238.7" transform="rotate(-90 227.2 238.7)">+</text>
<text x="163.1" y="243.2">DC+</text>
<text x="172.9" y="241.8">1</text>
<text x="227.2" y="248.9" transform="rotate(-90 227.2 248.9)">-</text>
<text x="161.6" y="255.6" transform="rotate(-90 161.6 255.6)">NC</text>
<text x="193.2" y="252.4">+</text>
<text x="204.6" y="252.4">-</text>
<text x="160.2" y="260.1" transform="rotate(-90 160.2 260.1)">2</text>
</g>
<g font-size="3.2" fill="#8d2323">
<text x="67.9" y="53.1">10</text>
<text x="69.9" y="49.6">9</text>
<text x="75.1" y="51">A0</text>
<text x="96.8" y="51">D0</text>
<text x="104.4" y="49.6">33</text>
<text x="104.4" y="53.1">32</text>
<text x="67.9" y="56.6">11</text>
<text x="75.1" y="54.5">A1</text>
<text x="75.1" y="58">A2</text>
<text x="96.8" y="54.5">D1</text>
<text x="96.8" y="58">D2</text>
<text x="104.4" y="56.6">31</text>
<text x="67.9" y="60.1">12</text>
<text x="67.9" y="63.7">13</text>
<text x="75.1" y="61.6">A3</text>
<text x="75.1" y="65.1">A4</text>
<text x="96.8" y="61.6">D3</text>
<text x="96.8" y="65.1">D4</text>
<text x="104.4" y="60.1">30</text>
<text x="104.4" y="63.7">29</text>
<text x="67.9" y="67.2">14</text>
<text x="67.9" y="70.7">15</text>
<text x="75.1" y="68.6">A5</text>
<text x="96.8" y="68.6">D5</text>
<text x="104.4" y="67.2">28</text>
<text x="104.4" y="70.7">27</text>
<text x="67.9" y="74.3">16</text>
<text x="67.9" y="77.8">17</text>
<text x="75.1" y="72.1">A6</text>
<text x="75.1" y="75.7">A7</text>
<text x="96.8" y="72.1">D6</text>
<text x="96.8" y="75.7">D7</text>
<text x="104.4" y="74.3">26</text>
<text x="67.9" y="81.3">18</text>
<text x="75.1" y="79.2">A8</text>
<text x="75.1" y="82.7">A9</text>
<text x="96.7" y="82.7">NC</text>
<text x="104.4" y="81.3">35</text>
<text x="112.9" y="81.7">NC</text>
<text x="67.9" y="84.8">19</text>
<text x="67.9" y="88.4">20</text>
<text x="75.1" y="86.3">A10</text>
<text x="75.1" y="89.8">A11</text>
<text x="94.2" y="89.8">VDD</text>
<text x="104.4" y="88.4">8</text>
<text x="67.9" y="91.9">22</text>
<text x="67.9" y="95.4">23</text>
<text x="75.1" y="93.3">A12</text>
<text x="67.9" y="99">24</text>
<text x="75.1" y="96.8">A13</text>
<text x="75.1" y="100.4">A14</text>
<text x="67.9" y="102.5">25</text>
<text x="75.1" y="103.9">A15</text>
<text x="94.7" y="103.9">VSS</text>
<text x="104.4" y="102.5">21</text>
<text x="67.9" y="109.5">38</text>
<text x="69.9" y="113.1">2</text>
<text x="75.1" y="110.9">SOB</text>
<text x="104.4" y="113.1">5</text>
<text x="67.9" y="116.6">40</text>
<text x="75.1" y="114.5">RDY</text>
<text x="75.1" y="118">RESB</text>
<text x="94.6" y="114.5">MLB</text>
<text x="95" y="118">VPB</text>
<text x="104.4" y="116.6">1</text>
<text x="69.9" y="120.1">6</text>
<text x="69.9" y="123.6">4</text>
<text x="75.1" y="121.5">NMIB</text>
<text x="75.1" y="125.1">IRQB</text>
<text x="93.6" y="125.1">PHI1</text>
<text x="97.1" y="121.5">BE</text>
<text x="104.4" y="120.1">36</text>
<text x="104.4" y="123.6">3</text>
<text x="67.9" y="127.2">34</text>
<text x="69.9" y="130.7">7</text>
<text x="75.1" y="128.6">RWB</text>
<text x="93.6" y="128.6">PHI2</text>
<text x="104.4" y="130.7">37</text>
<text x="104.4" y="127.2">39</text>
<text x="75.1" y="132.1">SYNC</text>
<text x="89.8" y="132.1">PH0-IN</text>
</g>
<g font-size="3.2" fill="#f00">
<text x="208.3" y="53.1">28</text>
<text x="298.3" y="53.1">28</text>
<text x="200.2" y="54.9">VCC</text>
<text x="290.2" y="54.9">VCC</text>
<text x="130.7" y="185.4">16</text>
<text x="122.6" y="187.1">VCC</text>
</g>
<g font-size="3.2">
<text x="168.7" y="99">14</text>
<text x="174.2" y="100.7">VSS</text>
<text x="269.2" y="99">14</text>
<text x="274.7" y="100.7">GND</text>
<text x="110.7" y="210.1">8</text>
<text x="114.2" y="211.8">GND</text>
</g>
<g font-size="3.2" fill="#840000">
<text x="356" y="214.6" transform="rotate(-90 356 214.6)">14</text>
<text x="339" y="220.7">1</text>
<text x="364.6" y="220.7">8</text>
<text x="342.5" y="222.5">Tri-State</text>
<text x="357.3" y="222.5">OUT</text>
<text x="357.8" y="227.7" transform="rotate(-90 357.8 227.7)">GND Vcc</text>
<text x="356" y="231.2" transform="rotate(-90 356 231.2)">7</text>
</g>
<g font-size="2.8" fill="#840000">
<text x="196.3" y="233.3">1</text>
<text x="221.8" y="233.3">3</text>
<text x="202.5" y="234.7">IN</text>
<text x="211.2" y="239" transform="rotate(-90 211.2 239)">GND</text>
<text x="212.2" y="234.7">OUT</text>
<text x="209.9" y="243.6" transform="rotate(-90 209.9 243.6)">2</text>
</g>
<g font-size="2.5">
<text x="263.5" y="153.6">A</text>
<text x="263.5" y="160.7">B</text>
<text x="282.5" y="157.2">Y</text>
<text x="295.3" y="166">A</text>
<text x="295.3" y="173">B</text>
<text x="314.2" y="169.5">Y</text>
</g>
<text font-size="2.5" fill="#00f" x="289.3" y="189.3">BUG - This needs to be qualified by phi2</text>
</svg>
